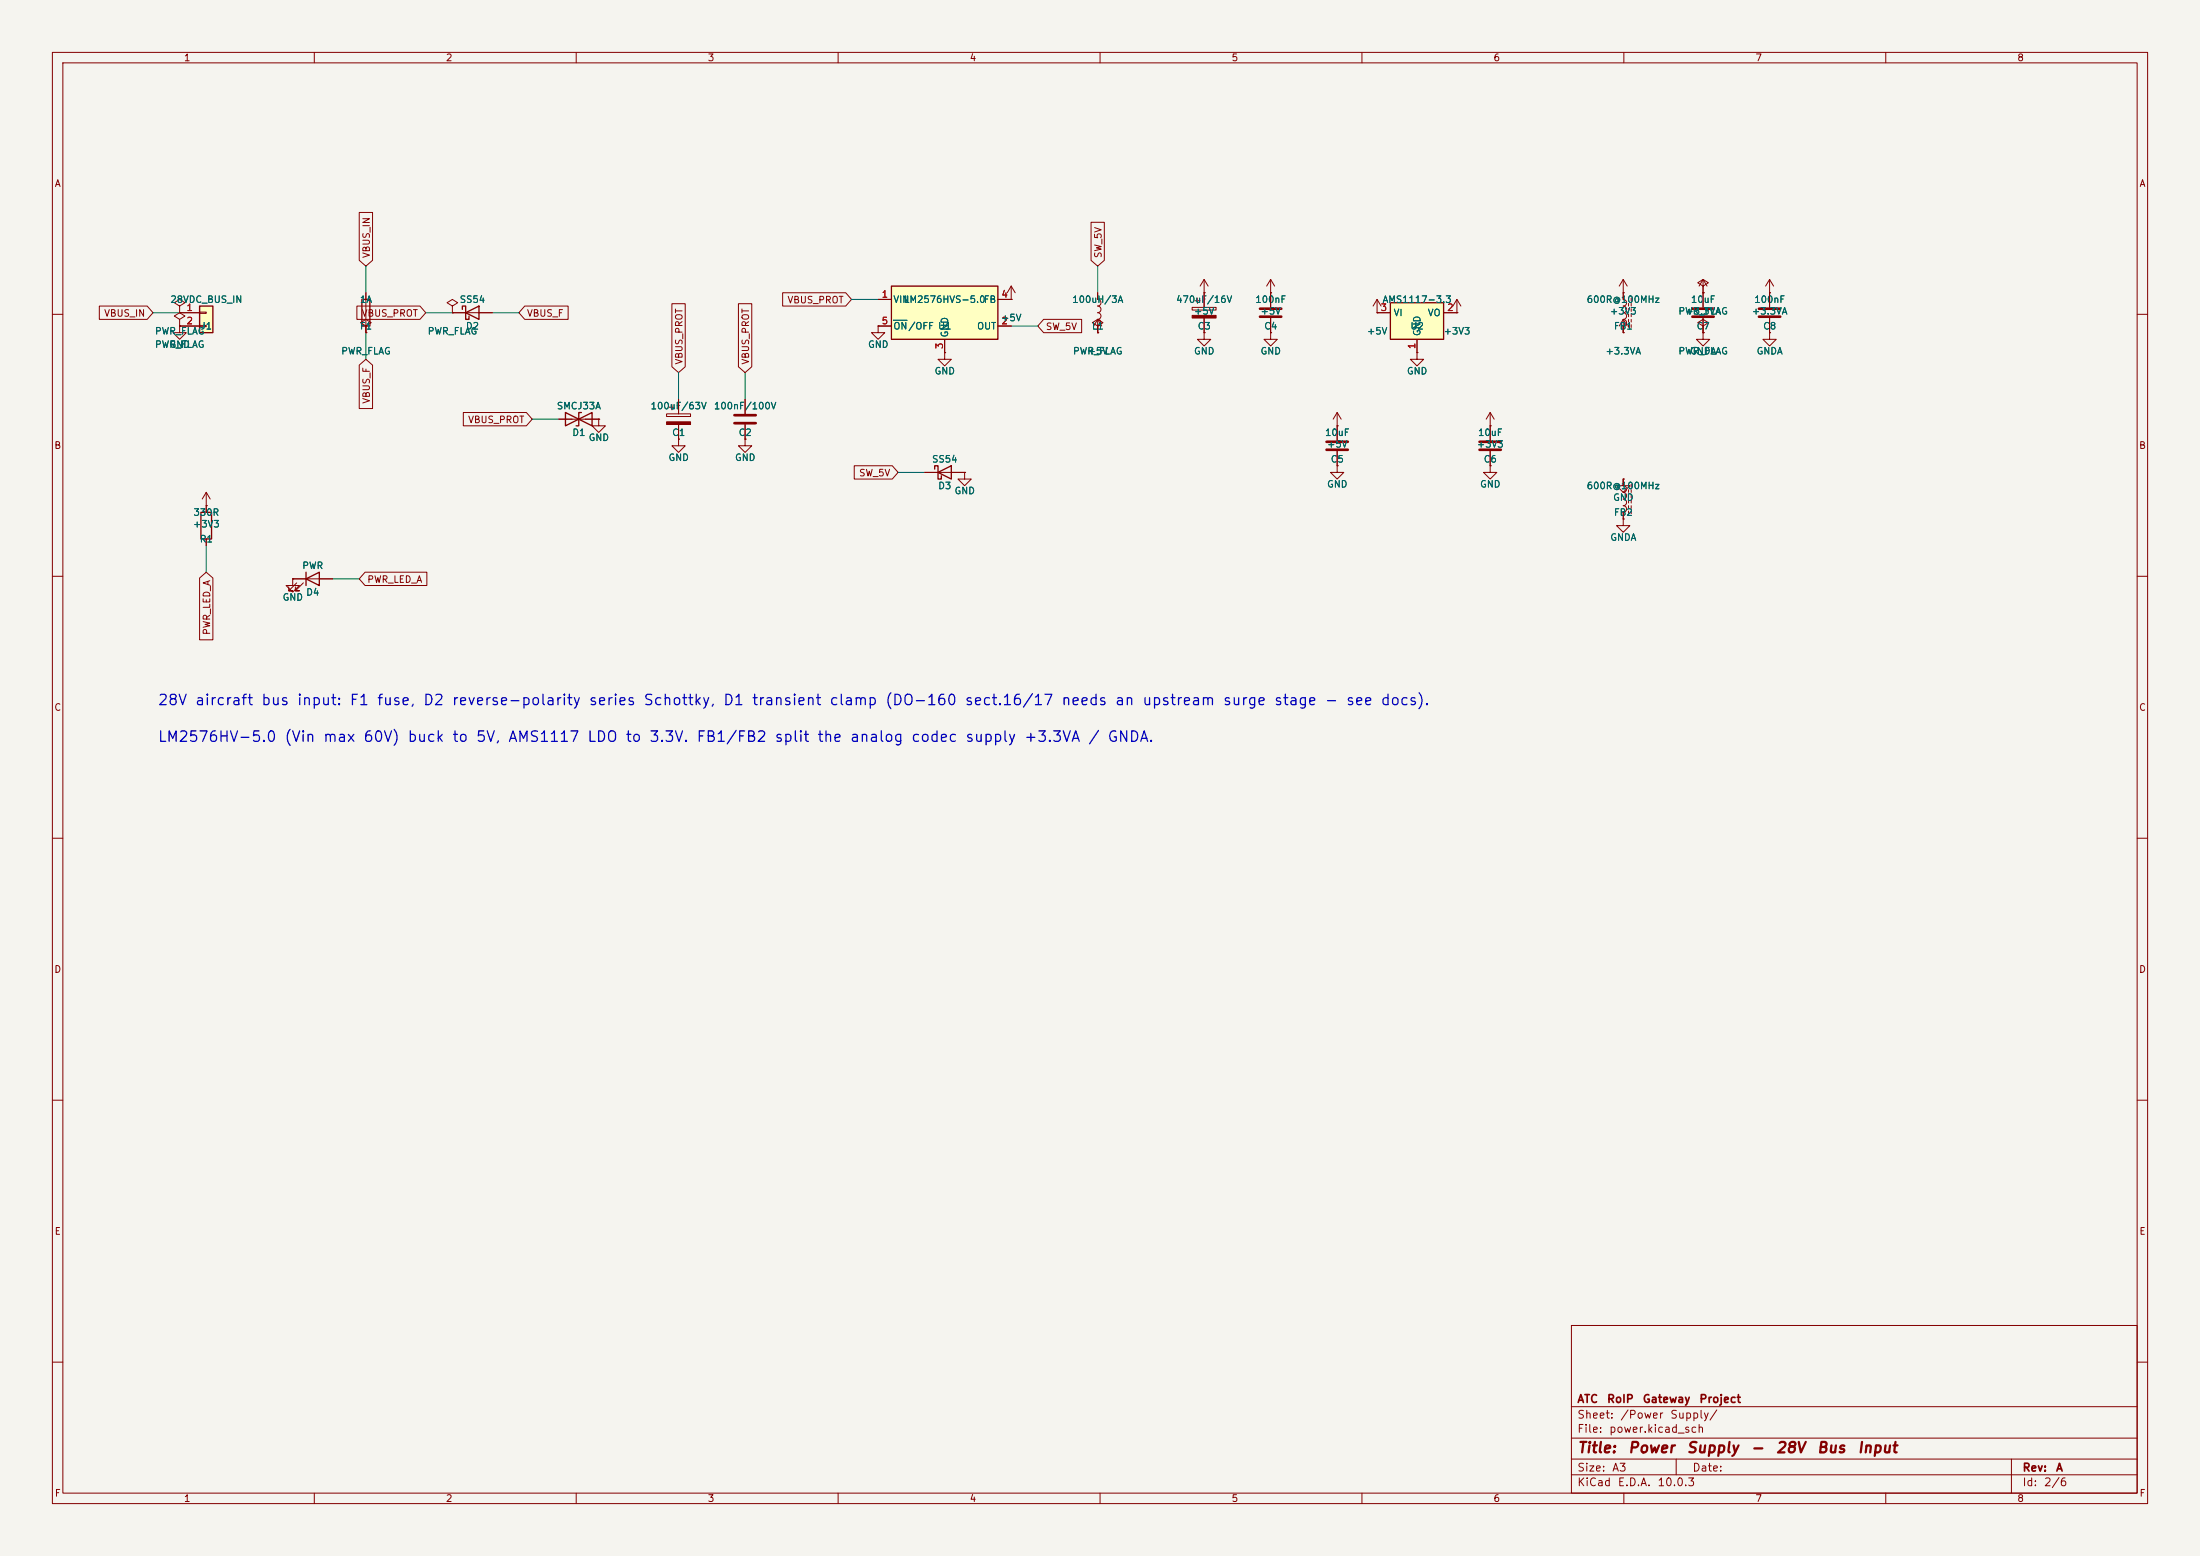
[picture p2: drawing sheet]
<svg xmlns="http://www.w3.org/2000/svg" width="420mm" height="297mm" viewBox="0 0 420 297" stroke-linecap="round" stroke-linejoin="round" font-family="sans-serif">
<path d="M0 0h420v297h-420z" fill="#f5f4ef" stroke="#f5f4ef" stroke-width=".19"/>
<g fill="none" stroke="#840000" stroke-width=".19">
<path d="M10 10h400v277h-400zM12 12h396v273h-396zM60 10v2M110 10v2M160 10v2M210 10v2M260 10v2M310 10v2M360 10v2M69.8 55.9v7.6M86.4 59.7h7.6M209.5 55.9v1.3a.63 .63 0 0 1 .7 .6 .63 .63 0 0 1-.7 .6 .64 .64 0 0 1 .7 .6 .64 .64 0 0 1-.7 .7"/>
<path d="M209.5 59.7a.63 .63 0 0 1 .7 .6 .63 .63 0 0 1-.7 .7M227.6 58.7h4.6v.5h-4.6zM228.1 57.4h1M228.6 56.9v1M229.9 55.9h.1M229.9 53.3v5.4M229.9 53.3l-.8 1.3M229.9 53.3l.7 1.3M242.6 55.9h.1M242.6 53.3l-.8 1.3M242.6 53.3l.7 1.3M242.6 53.3v5.4"/>
<path d="M10 60h2M209.5 63.5h.1M209.5 61a.64 .64 0 0 1 .7 .6 .64 .64 0 0 1-.7 .6l1.1-.6-1.1-.6-1 .6 1 .6v1.3M209.5 61l-.7 1.2M209.5 61l.8 1.2M209.5 61v2.5M229.9 63.5v1.3h1.2l-1.2 1.2-1.3-1.2h1.3M229.9 63.5h.1M229.9 60.7v2.8M242.6 63.5v1.3h1.2l-1.2 1.2-1.3-1.2h1.3M242.6 63.5h.1M242.6 60.7v2.8"/>
<path d="M255.3 78.7l-.8 1.3M255.3 78.7l.7 1.3M255.3 78.7v2.6M284.5 78.7l-.8 1.3M284.5 78.7l.7 1.3M284.5 78.7v2.6M408 60h2M255.3 81.3h.1M284.5 81.3h.1M10 110h2M55.9 110.5h7.6M56.6 111.3l-1.5 1.5h.8h-.8v-.8"/>
<path d="M57.9 111.3l-1.5 1.5h.7h-.7v-.8M408 110h2M10 160h2M408 160h2M10 210h2M408 210h2M300 253h108v32h-108zM10 260h2M300 278.5h108M300 274.5h108M300 268.5h108M320 278.5v3"/>
<path d="M384 278.5v6.5M408 260h2M60 285v2M110 285v2M160 285v2M210 285v2M260 285v2M300 281.5h108M310 285v2M360 285v2"/>
</g>
<path d="M227.6 60.2h4.6v.5h-4.6z" fill="#840000" stroke="#840000" stroke-width=".19"/>
<path d="M69.1 57.2h1.5v5h-1.5zM88.3 59.1v-.7h.6v2.6h.6v-.7M88.9 59.7l2.5-1.3v2.6zM58.4 110.5l2.6-1.3v2.6zM58.4 109.2v2.6" fill="none" stroke="#840000" stroke-width=".25"/>
<path d="M240.5 58.9h4.1M240.5 60.5h4.1" fill="none" stroke="#840000" stroke-width=".51"/>
<path d="M265.4 57.8h10.2v7h-10.2z" fill="#ffffc2"/>
<path d="M265.4 57.8h10.2v7h-10.2z" fill="none" stroke="#840000" stroke-width=".25"/>
<g fill="none" stroke="#840000" stroke-width=".19">
<path d="M34.3 58.4l1-.6-1-.6-1 .6 1 .6v1.3M34.3 59.7h.1M262.9 59.7h.1M262.9 59.7h2.5M262.9 57.2l-.8 1.2M262.9 57.2l.8 1.2M262.9 57.2v2.5M275.6 59.7h2.5M278.1 59.7h.1M278.1 57.2l-.7 1.2M278.1 57.2l.8 1.2M278.1 57.2v2.5"/>
<path d="M309.9 55.9h.1M309.9 53.3v3.9a.64 .64 0 0 1 .6 .6 .64 .64 0 0 1-.6 .6 .64 .64 0 0 1 .6 .7 .64 .64 0 0 1-.6 .6 .64 .64 0 0 1 .6 .6 .64 .64 0 0 1-.6 .7M309.9 53.3l-.8 1.3M309.9 53.3l.7 1.3M310.9 56.9v.5M310.9 57.9v.5M310.9 58.9v.5M310.9 59.9v.6M311.4 56.9v.5M311.4 57.9v.5M311.4 58.9v.5M311.4 59.9v.6"/>
<path d="M325.1 54.6l1-.6-1-.7-1 .7 1 .6v1.3M325.1 55.9h.1M325.1 53.3v5.4M325.1 53.3l-.7 1.3M325.1 53.3l.8 1.3M337.8 55.9h.1M337.8 53.3v5.4M337.8 53.3l-.7 1.3M337.8 53.3l.8 1.3M34.3 62.2v1.3h1.3l-1.3 1.3-1.3-1.3h1.3M34.3 62.2h.1M270.5 67.3v1.3h1.3l-1.3 1.3-1.3-1.3h1.3"/>
<path d="M270.5 67.3h.1M270.5 64.8v2.5M309.9 63.5h.1M309.9 61a.64 .64 0 0 1 .6 .6 .64 .64 0 0 1-.6 .6M309.9 61v2.5M309.9 61l-.8 1.2M309.9 61l.7 1.2M310.9 61v.5M310.9 62v.5M311.4 61v.5M311.4 62v.5M325.1 63.5v1.3h1.3l-1.3 1.2-1.3-1.2h1.3"/>
<path d="M325.1 63.5h.1M325.1 62.2l1-.6-1-.6-1 .6 1 .6v1.3M325.1 60.7v2.8M337.8 63.5v1.3h1.3l-1.3 1.2-1.3-1.2h1.3M337.8 63.5h.1M337.8 60.7v2.8M255.3 88.9v1.3h1.2l-1.2 1.2-1.3-1.2h1.3M255.3 88.9h.1M255.3 81.3v2.8M255.3 86.1v2.8M284.5 88.9v1.3h1.2l-1.2 1.2-1.3-1.2h1.3M284.5 88.9h.1"/>
<path d="M284.5 81.3v2.8M284.5 86.1v2.8M309.9 91.4v1.3h1.2l-1.2 1.3-1.3-1.3h1.3M309.9 91.4h.1M309.9 99.1v1.2h1.2l-1.2 1.3-1.3-1.3h1.3M309.9 99.1h.1M309.9 92.7a.64 .64 0 0 1 .6 .6 .64 .64 0 0 1-.6 .7 .64 .64 0 0 1 .6 .6 .64 .64 0 0 1-.6 .7 .64 .64 0 0 1 .6 .6 .64 .64 0 0 1-.6 .6M309.9 96.5a.64 .64 0 0 1 .6 .7 .64 .64 0 0 1-.6 .6v1.3M309.9 91.4v1.3M310.9 92.5v.5M310.9 93.5v.5M310.9 94.5v.5"/>
<path d="M310.9 95.5v.5M310.9 96.5v.5M310.9 97.5v.5M311.4 92.5v.5M311.4 93.5v.5M311.4 94.5v.5M311.4 95.5v.5M311.4 96.5v.5M311.4 97.5v.5"/>
</g>
<path d="M323.1 58.9h4.1M335.8 58.9h4.1M323.1 60.5h4.1M335.8 60.5h4.1M253.2 84.3h4.1M253.2 85.9h4.1M282.4 84.3h4.1M282.4 85.9h4.1" fill="none" stroke="#840000" stroke-width=".51"/>
<path d="M38.1 58.4h2.5v5.1h-2.5z" fill="#ffffc2"/>
<path d="M38.1 58.4h2.5v5.1h-2.5zM107.9 78.7v2.6l5.1-2.6v2.6zM111 78.7h-.5v2.6h-.5M38.4 97.8h2v5.1h-2zM178.4 89.5v-.6h.7v2.5h.6v-.6M179.1 90.2l2.5-1.3v2.5z" fill="none" stroke="#840000" stroke-width=".25"/>
<g fill="none" stroke="#840000" stroke-width=".19">
<path d="M34.3 59.7h3.8M38.1 59.6h1.3v.2h-1.3zM34.3 62.2h3.8M38.1 62.1h1.3v.3h-1.3zM127.3 79h4.5v.5h-4.5zM127.8 77.7h1M128.3 77.2v1M129.5 76.2v2.8M142.2 76.2v2.8M167.6 62.2v1.3h1.3l-1.3 1.3-1.2-1.3h1.2M167.6 62.2h.1M39.4 96.5h.1"/>
<path d="M39.4 94v3.8M39.4 94l-.8 1.3M39.4 94l.7 1.3M106.7 80h7.6M114.3 80v1.3h1.3l-1.3 1.3-1.3-1.3h1.3M114.3 80h.1M129.5 83.8v1.3h1.3l-1.3 1.3-1.2-1.3h1.2M129.5 83.8h.1M129.5 81v2.8M142.2 83.8v1.3h1.3l-1.3 1.3-1.2-1.3h1.2M142.2 83.8h.1M142.2 81v2.8"/>
<path d="M176.5 90.2h7.6M184.1 90.2v1.2h1.3l-1.3 1.3-1.2-1.3h1.2M184.1 90.2h.1M39.4 102.9v1.2M55.9 110.5v1.3h1.2l-1.2 1.2-1.3-1.2h1.3M55.9 110.5h.1"/>
</g>
<path d="M127.3 80.5h4.5v.5h-4.5z" fill="#840000" stroke="#840000" stroke-width=".19"/>
<path d="M140.2 79.2h4.1M140.2 80.8h4.1" fill="none" stroke="#840000" stroke-width=".51"/>
<path d="M170.2 54.6h20.3v10.2h-20.3z" fill="#ffffc2"/>
<path d="M170.2 54.6h20.3v10.2h-20.3z" fill="none" stroke="#840000" stroke-width=".25"/>
<g fill="none" stroke="#840000" stroke-width=".19">
<path d="M19 58.4h9.1l1.1 1.3-1.1 1.3h-9.1zM34.3 59.7h.1M34.3 59.7h3.8M68.1 58.4h12.1l1.1 1.3-1.1 1.3h-12.1zM68.6 40.6h2.5v9.1l-1.3 1.1-1.2-1.1zM69.8 55.9v1.3M86.4 58.4l1-.6-1-.6-1.1 .6 1.1 .6v1.3M86.4 59.7h.1M86.4 59.7h2.5M91.4 59.7h2.6M100.2 58.4h8.3v2.6h-8.3l-1.1-1.3zM128.3 58h2.5v12l-1.3 1.1-1.2-1.1z"/>
<path d="M141 58h2.5v12l-1.3 1.1-1.2-1.1zM149.4 55.9h12l1.2 1.3-1.2 1.2h-12zM167.6 57.2h2.6M190.5 57.2h2.5M193 57.2h.1M193 54.6l-.7 1.3M193 54.6l.8 1.3M193 54.6v2.6M208.3 42.4h2.5v7.3l-1.3 1.1-1.2-1.1zM209.5 55.9v1.3M229.9 55.9h.1M229.9 55.9v2.8"/>
<path d="M242.6 55.9h.1M242.6 55.9v2.8M262.9 59.7h.1M262.9 59.7h2.5M275.6 59.7h2.5M278.1 59.7h.1M309.9 55.9h.1M309.9 55.9v1.3M325.1 55.9h.1M325.1 55.9v2.8M337.8 55.9h.1M337.8 55.9v2.8"/>
<path d="M34.3 61l1-.7-1-.6-1 .6 1 .7v1.2M34.3 62.2h.1M34.3 62.2h3.8M68.6 69.7l1.2-1.1 1.3 1.1v8.3h-2.5zM68.8 61.6l1-.6 1.1 .6-1.1 .6v1.3v-1.3zM69.8 63.5h.1M88.5 78.7h12l1.1 1.3-1.1 1.3h-12zM129.5 76.2v2.8M142.2 76.2v2.8M167.6 62.2h.1M167.6 62.2h2.6M180.3 67.3v1.3h1.3l-1.3 1.3-1.2-1.3h1.2"/>
<path d="M180.3 67.3h.1M180.3 64.8v2.5M190.5 62.2h2.5M199.2 61h7.3v2.5h-7.3l-1.1-1.3zM209.5 63.5h.1M209.5 62.2v1.3M229.9 63.5h.1M229.9 60.7v2.8M242.6 63.5h.1M242.6 60.7v2.8M270.5 67.3h.1M270.5 64.8v2.5"/>
<path d="M309.9 63.5h.1M309.9 62.2v1.3M325.1 63.5h.1M325.1 60.7v2.8M337.8 63.5h.1M337.8 60.7v2.8M39.4 96.5h.1M39.4 96.5v1.3M106.7 80h2.5M111.8 80h2.5M114.3 80h.1M129.5 83.8h.1"/>
<path d="M129.5 81v2.8M142.2 83.8h.1M142.2 81v2.8M163.1 88.9h7.2l1.1 1.3-1.1 1.2h-7.2zM176.5 90.2h2.6M181.6 90.2h2.5M184.1 90.2h.1M255.3 81.3h.1M255.3 88.9h.1M255.3 81.3v2.8M255.3 86.1v2.8M284.5 81.3h.1"/>
<path d="M284.5 88.9h.1M284.5 81.3v2.8M284.5 86.1v2.8M309.9 91.4h.1M309.9 99.1h.1M309.9 91.4v1.3M309.9 97.8v1.3M38.1 110.3l1.3-1.1 1.2 1.1v11.8h-2.5zM39.4 102.9v1.2M55.9 110.5h.1M55.9 110.5h2.5M61 110.5h2.5"/>
<path d="M69.7 109.2h11.8v2.6h-11.8l-1.1-1.3z"/>
</g>
<path d="M170.6 61.1h2.6" fill="none" stroke="#006464" stroke-width=".19"/>
<g fill="none" stroke="#009600" stroke-width=".19">
<path d="M29.2 59.7h5.1M69.8 50.8v5.1M81.3 59.7h5.1M94 59.7h5.1M162.6 57.2h5M209.5 50.8v5.1M69.8 63.5v5.1M129.5 71.1v5.1M142.2 71.1v5.1M193 62.2h5.1M101.6 80h5.1M171.4 90.2h5.1"/>
<path d="M39.4 104.1v5.1M63.5 110.5h5.1"/>
</g>
<g font-size="2" fill="#0000c2">
<text x="30" y="135.1">28V aircraft bus input: F1 fuse, D2 reverse-polarity series Schottky, D1 transient clamp (DO-160 sect.16/17 needs an upstream surge stage - see docs).</text>
<text x="30" y="142.1">LM2576HV-5.0 (Vin max 60V) buck to 5V, AMS1117 LDO to 3.3V. FB1/FB2 split the analog codec supply +3.3VA / GNDA.</text>
</g>
<g font-size="2" fill="#840000">
<text x="301" y="277.8">Title:</text>
<text x="310.7" y="277.8">Power</text>
<text x="321.8" y="277.8">Supply</text>
<text x="334.1" y="277.8">-</text>
<text x="338.9" y="277.8">28V</text>
<text x="346.7" y="277.8">Bus</text>
<text x="354.5" y="277.8">Input</text>
</g>
<g font-size="1.5" fill="#840000">
<text x="301" y="268.1">ATC</text>
<text x="306.7" y="268.1">RoIP</text>
<text x="313.5" y="268.1">Gateway</text>
<text x="324.3" y="268.1">Project</text>
<text x="301" y="273.8">File:</text>
<text x="301" y="271.1">Sheet:</text>
<text x="307.1" y="273.8">power.kicad_sch</text>
<text x="309.2" y="271.1">/Power</text>
<text x="318.7" y="271.1">Supply/</text>
<text x="301" y="281.2">Size:</text>
<text x="307.6" y="281.2">A3</text>
<text x="323" y="281.2">Date:</text>
<text x="386" y="281.2">Rev:</text>
<text x="392.4" y="281.2">A</text>
<text x="301" y="284">KiCad</text>
<text x="308.7" y="284">E.D.A.</text>
<text x="316.3" y="284">10.0.3</text>
<text x="386" y="284">Id:</text>
<text x="390.1" y="284">2/6</text>
</g>
<g font-size="1.3" fill="#840000">
<text x="35" y="12">1</text>
<text x="85" y="12">2</text>
<text x="135" y="12">3</text>
<text x="185" y="12">4</text>
<text x="235" y="12">5</text>
<text x="285" y="12">6</text>
<text x="335" y="12">7</text>
<text x="385" y="12">8</text>
<text x="10.3" y="36">A</text>
<text x="408.3" y="36">A</text>
<text x="70.9" y="49.4" transform="rotate(-90 70.9 49.4)">VBUS_IN</text>
<text x="210.6" y="49.4" transform="rotate(-90 210.6 49.4)">SW_5V</text>
<text x="150.2" y="58.2">VBUS_PROT</text>
<text x="19.8" y="60.8">VBUS_IN</text>
<text x="68.9" y="60.8">VBUS_PROT</text>
<text x="100.5" y="60.8">VBUS_F</text>
<text x="199.5" y="63.3">SW_5V</text>
<text x="130.6" y="69.7" transform="rotate(-90 130.6 69.7)">VBUS_PROT</text>
<text x="143.3" y="69.7" transform="rotate(-90 143.3 69.7)">VBUS_PROT</text>
<text x="70.9" y="77.2" transform="rotate(-90 70.9 77.2)">VBUS_F</text>
<text x="89.3" y="81.1">VBUS_PROT</text>
<text x="10.3" y="86">B</text>
<text x="408.2" y="86">B</text>
<text x="163.9" y="91.2">SW_5V</text>
<text x="70" y="111.6">PWR_LED_A</text>
<text x="40.4" y="121.3" transform="rotate(-90 40.4 121.3)">PWR_LED_A</text>
<text x="10.3" y="136">C</text>
<text x="408.2" y="136">C</text>
<text x="10.3" y="186">D</text>
<text x="408.2" y="186">D</text>
<text x="10.3" y="236">E</text>
<text x="408.3" y="236">E</text>
<text x="10.3" y="286">F</text>
<text x="35" y="287">1</text>
<text x="85" y="287">2</text>
<text x="135" y="287">3</text>
<text x="185" y="287">4</text>
<text x="235" y="287">5</text>
<text x="285" y="287">6</text>
<text x="335" y="287">7</text>
<text x="385" y="287">8</text>
<text x="408.3" y="286">F</text>
</g>
<g font-size="1.3" fill="#006464">
<text x="32.4" y="58.1">28VDC_BUS_IN</text>
<text x="68.6" y="58.1">1A</text>
<text x="87.6" y="58.1">SS54</text>
<text x="170.4" y="58.1">VIN</text>
<text x="172.5" y="58.1">LM2576HVS-5.0FB</text>
<text x="204.6" y="58.1">100uH/3A</text>
<text x="224.4" y="58.1">470uF/16V</text>
<text x="239.5" y="58.1">100nF</text>
<text x="263.8" y="58.1">AMS1117-3.3</text>
<text x="302.8" y="58.1">600R@100MHz</text>
<text x="322.7" y="58.1">10uF</text>
<text x="334.8" y="58.1">100nF</text>
<text x="29.5" y="64.2">PWR_FLAG</text>
<text x="38.2" y="63.2">J1</text>
<text x="68.6" y="63.2">F1</text>
<text x="81.5" y="64.2">PWR_FLAG</text>
<text x="88.8" y="63.2">D2</text>
<text x="170.4" y="63.2">ON/OFF U1</text>
<text x="181.3" y="64.5" transform="rotate(-90 181.3 64.5)">GND</text>
<text x="186.4" y="63.2">OUT</text>
<text x="191" y="61.6">+5V</text>
<text x="208.3" y="63.2">L1</text>
<text x="227.8" y="60.4">+5V</text>
<text x="228.5" y="63.2">C3</text>
<text x="240.5" y="60.4">+5V</text>
<text x="241.2" y="63.2">C4</text>
<text x="260.9" y="64.2">+5V</text>
<text x="265.9" y="60.7">VI</text>
<text x="269.1" y="63.2">U2</text>
<text x="271.5" y="64.3" transform="rotate(-90 271.5 64.3)">GND</text>
<text x="272.5" y="60.7">VO</text>
<text x="275.5" y="64.2">+3V3</text>
<text x="307.2" y="60.4">+3V3</text>
<text x="308" y="63.2">FB1</text>
<text x="320.3" y="60.4">PWR_FLAG</text>
<text x="321.6" y="60.4">+3.3VA</text>
<text x="323.8" y="63.2">C7</text>
<text x="334.3" y="60.4">+3.3VA</text>
<text x="336.5" y="63.2">C8</text>
<text x="29.5" y="66.7">PWR_FLAG</text>
<text x="32.3" y="66.7">GND</text>
<text x="65" y="68">PWR_FLAG</text>
<text x="165.6" y="66.7">GND</text>
<text x="178.3" y="71.8">GND</text>
<text x="204.7" y="68">PWR_FLAG</text>
<text x="207.5" y="68">+5V</text>
<text x="227.8" y="68">GND</text>
<text x="240.5" y="68">GND</text>
<text x="268.5" y="71.8">GND</text>
<text x="306.4" y="68">+3.3VA</text>
<text x="320.3" y="68">PWR_FLAG</text>
<text x="322.5" y="68">GNDA</text>
<text x="335.2" y="68">GNDA</text>
<text x="106.2" y="78.4">SMCJ33A</text>
<text x="109.1" y="83.5">D1</text>
<text x="124.1" y="78.4">100uF/63V</text>
<text x="128.2" y="83.5">C1</text>
<text x="136.2" y="78.4">100nF/100V</text>
<text x="140.9" y="83.5">C2</text>
<text x="252.8" y="83.5">10uF</text>
<text x="282.1" y="83.5">10uF</text>
<text x="112.3" y="84.5">GND</text>
<text x="127.5" y="88.3">GND</text>
<text x="140.2" y="88.3">GND</text>
<text x="177.8" y="88.6">SS54</text>
<text x="253.2" y="85.8">+5V</text>
<text x="253.9" y="88.6">C5</text>
<text x="281.8" y="85.8">+3V3</text>
<text x="283.1" y="88.6">C6</text>
<text x="179" y="93.7">D3</text>
<text x="182.1" y="94.6">GND</text>
<text x="253.2" y="93.4">GND</text>
<text x="282.4" y="93.4">GND</text>
<text x="302.8" y="93.7">600R@100MHz</text>
<text x="307.8" y="95.9">GND</text>
<text x="36.7" y="101">+3V3</text>
<text x="36.8" y="98.8">330R</text>
<text x="308" y="98.8">FB2</text>
<text x="38" y="103.8">R1</text>
<text x="307.3" y="103.5">GNDA</text>
<text x="57.6" y="108.9">PWR</text>
<text x="53.8" y="115">GND</text>
<text x="58.3" y="114">D4</text>
</g>
<g font-size="1.3" fill="#a90000">
<text x="35.5" y="59.7">1</text>
<text x="168.2" y="57.1">1</text>
<text x="191.1" y="57.1">4</text>
<text x="263.5" y="59.7">3</text>
<text x="276.2" y="59.7">2</text>
<text x="35.5" y="62.2">2</text>
<text x="168.2" y="62.2">5</text>
<text x="191.1" y="62.2">2</text>
<text x="180.3" y="66.7" transform="rotate(-90 180.3 66.7)">3</text>
<text x="270.5" y="66.7" transform="rotate(-90 270.5 66.7)">1</text>
</g>
</svg>
